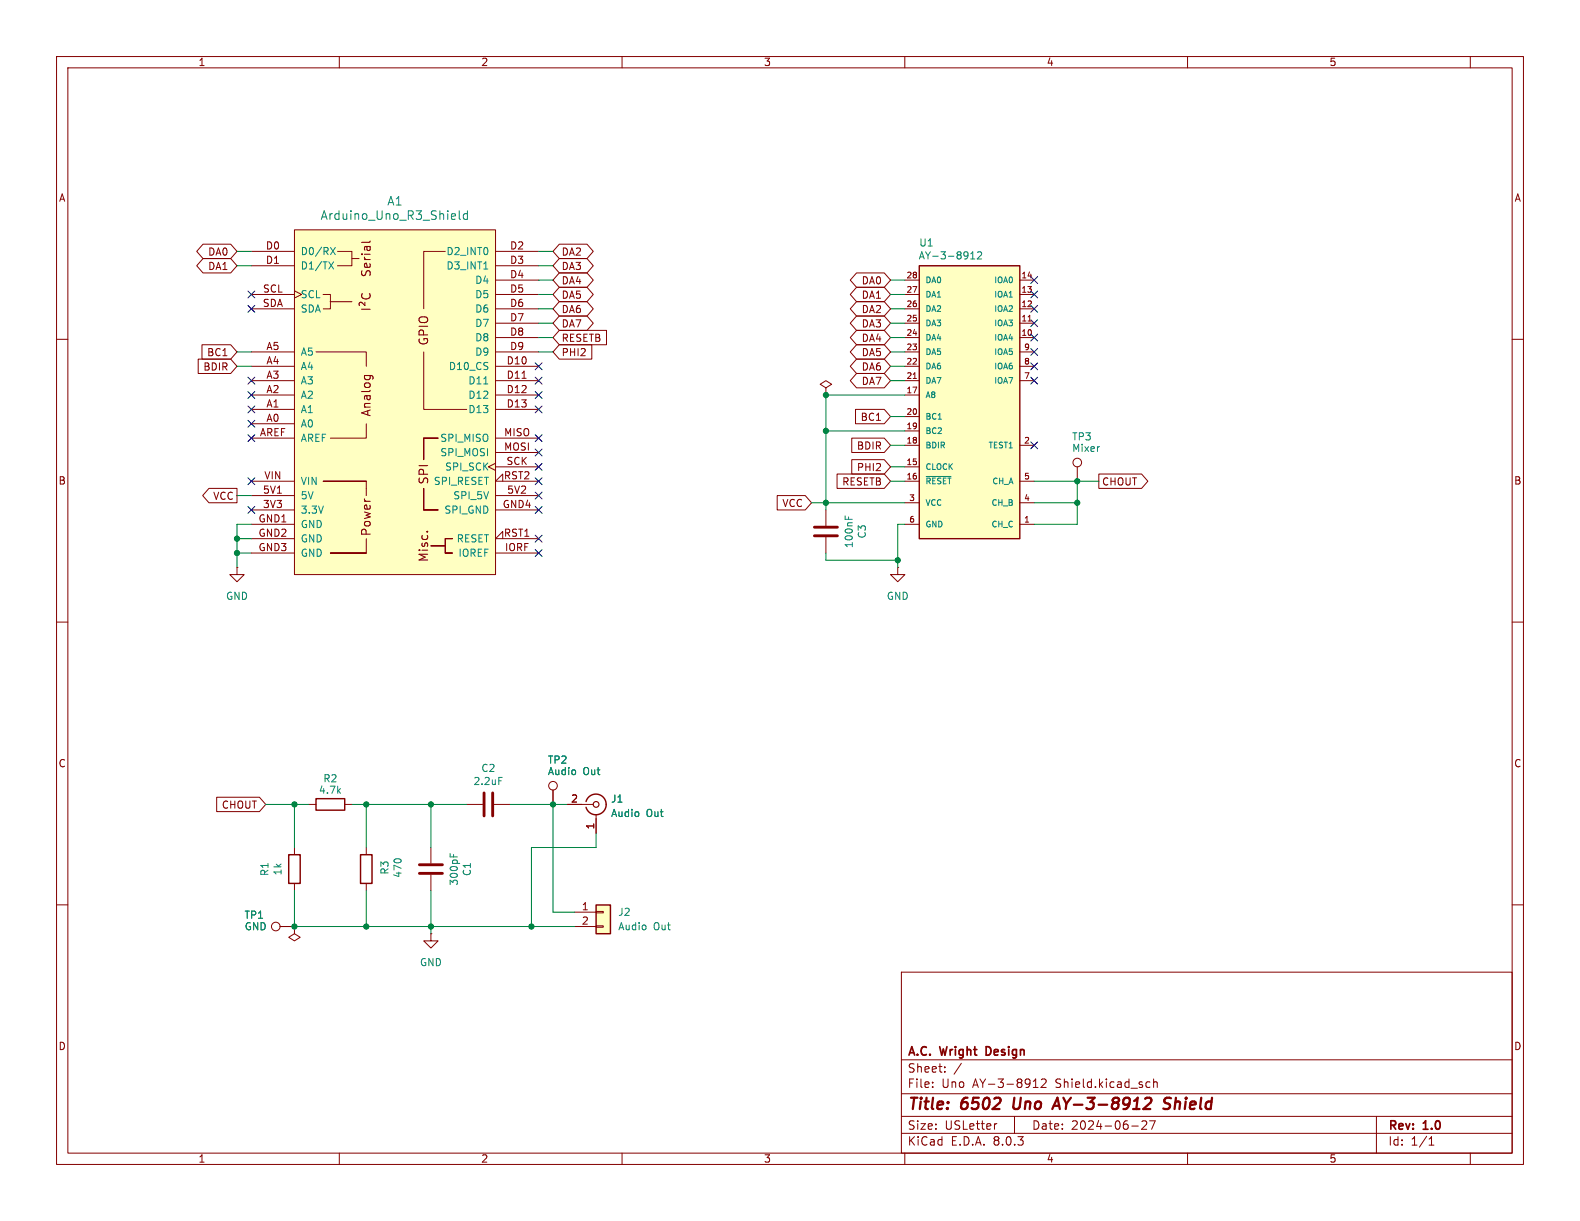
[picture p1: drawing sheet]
<svg xmlns="http://www.w3.org/2000/svg" width="279mm" height="216mm" viewBox="0 0 279 216" stroke-linecap="round" stroke-linejoin="round" font-family="sans-serif">
<g fill="none" stroke="#840000" stroke-width=".18">
<path d="M10 10h259.4v195.9h-259.4zM12 12h255.4v191.9h-255.4zM60 10v2M110 10v2M160 10v2M210 10v2M260 10v2M10 60h2M267.4 60h2M10 110h2M267.4 110h2M10 160h2"/>
<path d="M267.4 160h2M159.4 171.9h108v32h-108zM159.4 197.4h108M159.4 193.4h108M159.4 187.4h108M164.9 192.1v.2M164.9 191.4v.1M167.1 189.4v.2M167.1 188.7v.1M170 188l-1.3 1.9M176.3 198.7l-.3 .1M179.4 197.4v3"/>
<path d="M182.7 192.3h.9M182.7 191.2l.4-.4v1.5M184.1 190.9l.6-.1 .2 .1 .1 .3-.9 1.1h.9M200.1 199.1h1.2M201.9 198.3l.6-.1 .2 .1 .1 .3-.9 1.1h.9M202.9 191.3l.5 .1M203.3 198.2h1l-.7 1.5M203.4 192.2l-.5 .1M204 191.4l.2-.1 .4 .1v.9M204 190.8v1.5M243.4 197.4v6.5M60 203.9v2"/>
<path d="M110 203.9v2M159.4 200.4h108M160 203.9v2M210 203.9v2M252.7 202.5h.9M252.7 201.4l.4-.4v1.5M260 203.9v2"/>
</g>
<path d="M179.4 194.1l-.2 1.6 .3 .4M186.1 196.1l.9-2 .4 2M186.3 195.5h1M202.5 194.3l.3-.2h.5a.45 .45 0 0 1 .3 .6l-.1 .3-1.3 1.1h1.2M207.1 194.2a.85 .85 0 0 0-1.1 .1 .45 .45 0 0 0 .2 .8l.4 .1a.49 .49 0 0 1 .3 .5 .49 .49 0 0 1-.4 .4l-.8-.1" fill="none" stroke="#840000" stroke-width=".4"/>
<path d="M174.7 185.1h-.3v1.5h.3" fill="none" stroke="#840000" stroke-width=".3"/>
<path d="M162.6 47h17.7v48.3h-17.7z" fill="#ffffc2"/>
<path d="M162.6 47h17.7v48.3h-17.7zM103.6 141.7a1.82 1.82 0 0 1 2.8-.9 1.82 1.82 0 0 1 0 2.9 1.82 1.82 0 0 1-2.8-1" fill="none" stroke="#840000" stroke-width=".25"/>
<g fill="none" stroke="#840000" stroke-width=".18">
<path d="M160 59.7h2.6M160 57.2h2.6M160 54.6h2.6M160 52.1h2.6M160 49.5h2.6M180.3 59.7h2.6M180.3 57.2h2.6M180.3 54.6h2.6M180.3 52.1h2.6M180.3 49.5h2.6M181.8 56.8h.6M160 69.9h2.6"/>
<path d="M160 78.7h2.6M160 76.2h2.6M160 73.7h2.6M160 67.3h2.6M160 64.8h2.6M160 62.2h2.6M161.5 66.9h.6M180.3 78.7h2.6M180.3 67.3h2.6M180.3 64.8h2.6M180.3 62.2h2.6M160 82.6h2.6"/>
<path d="M160 85.1h2.6M160 88.9h2.6M160 92.7h2.6M180.3 85.1h2.6M180.3 88.9h2.6M180.3 92.7h2.6M190.5 82.6v2.5M158.7 100.3v1.3h1.3l-1.3 1.3-1.2-1.3h1.2M158.7 100.3h.1M97.8 139.7v2.5M100.3 142.2h4.6M105.4 144v3.3"/>
<circle cx="190.5" cy="81.8" r=".76"/>
<circle cx="97.8" cy="138.9" r=".76"/>
</g>
<path d="M171.7 45.8h.7M171.7 44.9l.3-.4v1.3M172.9 44.6l.4-.1 .3 .4-.8 .9h.8M163.8 84.3h4.4" fill="none" stroke="#008484" stroke-width=".18"/>
<circle cx="105.4" cy="142.2" r=".51" fill="none" stroke="#840000" stroke-width=".2"/>
<path d="M105.4 160h2.5v5.1h-2.5z" fill="#ffffc2"/>
<g fill="none" stroke="#840000" stroke-width=".18">
<path d="M146 68.6l1.1-.7-1.1-.6-1 .6 1 .7v1.3M146 69.9h.1M146 90.2v2.8M146 95v2.8M41.9 100.3v1.3h1.3l-1.3 1.3-1.3-1.3h1.3M41.9 100.3h.1M52.1 149.9v1.2M52.1 156.2v1.3M54.6 142.2h1.3M61 142.2h1.2M64.8 149.9v1.2M64.8 156.2v1.3"/>
<path d="M76.2 149.9v2.8M76.2 154.7v2.8M82.5 142.2h2.8M87.4 142.2h2.8M49.5 163.8h2.6M52.1 163.8v1.3l1 .6-1 .7-1-.7 1-.6M52.1 163.8h.1M76.2 165.1v1.3h1.3l-1.3 1.2-1.3-1.2h1.3M76.2 165.1h.1M101.6 161.3h3.8M101.6 163.8h3.8M105.4 163.7h1.3v.3h-1.3z"/>
<path d="M105.4 161.2h1.3v.2h-1.3z"/>
<circle cx="48.8" cy="163.8" r=".76"/>
</g>
<path d="M51.1 151.1h2v5.1h-2zM55.9 141.2h5.1v2.1h-5.1zM63.8 151.1h2v5.1h-2zM105.4 160h2.5v5.1h-2.5z" fill="none" stroke="#840000" stroke-width=".25"/>
<path d="M144 94.7h4.1M144 93.2h4.1M74.2 154.4h4M74.2 152.9h4M85.6 140.2v4.1M87.1 140.2v4.1" fill="none" stroke="#840000" stroke-width=".51"/>
<path d="M149.4 91.2v.6M150.1 91.4v.4M88.2 137.5h.6M79.6 150.9v.6M80.2 151.1v.4" fill="none" stroke="#008484" stroke-width=".18"/>
<path d="M52.1 40.6h35.5v61h-35.5z" fill="#ffffc2"/>
<g fill="none" stroke="#840000" stroke-width=".18">
<path d="M35.9 45.7h4.9l1.1 1.3-1.1 1.3h-4.9l-1.1-1.3zM35.9 43.2h4.9l1.1 1.3-1.1 1.2h-4.9l-1.1-1.2zM44.4 44.5h7.7M44.4 47h7.7M44.4 52.1h7.7M44.4 54.6h7.7M52.1 40.6h35.5v61h-35.5zM52.1 51.4l1.2 .7-1.2 .6M57.1 52.1h1.3v2.5h-1.3M58.4 53.3h3.8M59.7 44.5h2.5v2.5h-2.5M62.2 45.7h1.3"/>
<path d="M78.7 44.5h-3.8v10.1M87.6 44.5h7.6M87.6 47h7.6M87.6 49.5h7.6M87.6 52.1h7.6M87.6 54.6h7.6M87.6 57.2h7.6M87.6 59.7h7.6M98.9 48.3h4.9l1.1 1.2-1.1 1.3h-4.9l-1.1-1.3zM98.9 45.7h4.9l1.1 1.3-1.1 1.3h-4.9l-1.1-1.3zM98.9 50.8h4.9l1.1 1.3-1.1 1.2h-4.9l-1.1-1.2zM98.9 43.2h4.9l1.1 1.3-1.1 1.2h-4.9l-1.1-1.2z"/>
<path d="M98.9 55.9h4.9l1.1 1.3-1.1 1.2h-4.9l-1.1-1.2zM98.9 58.4h8.4v2.6h-8.4l-1.1-1.3zM98.9 53.3h4.9l1.1 1.3-1.1 1.3h-4.9l-1.1-1.3zM151.5 53.3h4.9l1.1 1.3-1.1 1.3h-4.9l-1.1-1.3zM151.5 48.3h4.9l1.1 1.2-1.1 1.3h-4.9l-1.1-1.3zM151.5 50.8h4.9l1.1 1.3-1.1 1.2h-4.9l-1.1-1.2zM151.5 55.9h4.9l1.1 1.3-1.1 1.2h-4.9l-1.1-1.2zM151.5 58.4h4.9l1.1 1.3-1.1 1.3h-4.9l-1.1-1.3zM35 63.5h5.8l1.1 1.3-1.1 1.2h-5.8zM35.7 61h5.1l1.1 1.2-1.1 1.3h-5.1zM44.4 74.9h7.7M44.4 72.4h7.7"/>
<path d="M44.4 69.9h7.7M44.4 67.3h7.7M44.4 64.8h7.7M44.4 62.2h7.7M44.4 77.5h7.7M55.9 62.2h8.9v2.6M64.8 74.9v2.6h-6.4M74.9 62.2v10.2h7.6M74.9 77.5v3.8zM74.9 77.5h2.6zM87.6 72.4h7.6M87.6 69.9h7.6"/>
<path d="M87.6 67.3h7.6M87.6 64.8h7.6M87.6 62.2h7.6M87.6 77.5h7.6M92.3 66.9h.7M98.9 61h5.8v2.5h-5.8l-1.1-1.3zM150.6 77.5h5.8l1.1 1.2-1.1 1.3h-5.8zM151.3 72.4h5.1l1.1 1.3-1.1 1.2h-5.1zM151.5 63.5h4.9l1.1 1.3-1.1 1.2h-4.9l-1.1-1.2zM151.5 61h4.9l1.1 1.2-1.1 1.3h-4.9l-1.1-1.3zM151.5 66h4.9l1.1 1.3-1.1 1.3h-4.9l-1.1-1.3zM36.9 86.4h5v2.5h-5l-1.1-1.3z"/>
<path d="M44.4 90.2h7.7M44.4 87.6h7.7M44.4 92.7h7.7M44.4 95.3h7.7M44.4 97.8h7.7M44.4 85.1h7.7M57.1 85.1h7.7zM58.4 97.8h6.4zM64.8 85.1v2.5M64.8 95.3v2.5M74.9 86.4v3.8zM74.9 90.2h2.6z"/>
<path d="M76.2 96.5h2.5zM78.7 95.3v2.5zM78.7 97.8h1.3zM78.7 95.3h1.3zM87.6 81.9l-1.2 .7 1.2 .6M87.6 90.2h7.6M87.6 87.6h7.6M87.6 97.8h7.6M87.6 80h7.6M87.6 82.6h7.6M88.9 95.3v-1.3l-1.3 1.3h7.6M88.9 85.1v-1.3l-1.3 1.3h7.6"/>
<path d="M137.4 87.6h5l1.1 1.3-1.1 1.3h-5zM148 83.8h8.4l1.1 1.3-1.1 1.3h-8.4zM150.6 81.3h5.8l1.1 1.3-1.1 1.2h-5.8zM194.3 83.8h7.6l1.1 1.3-1.1 1.3h-7.6zM97.8 139.7v2.5M38.3 141h7.6l1.1 1.2-1.1 1.3h-7.6zM100.3 142.2h2.6M105.4 144.8v2.5M49.5 163.8h2.6M52.1 163.8h.1"/>
</g>
<g fill="none" stroke="#840000" stroke-width=".19">
<path d="M63.9 54.7h1.6M63.9 45h.2M64 47.9l-.1 .5 .3 .3 .4-.1 .3-.7h.4l.2 .3-.1 .5M64.1 51.9a.61 .61 0 0 0 0 .8 .61 .61 0 0 0 .7 .2 .57 .57 0 0 0 .6-.3 .57 .57 0 0 0-.1-.7M64.4 45.5l.1 .3 .2 .1M64.4 45.9h1.1M64.4 45h1.1M64.5 53.4v.6l-.5-.5a.31 .31 0 0 0-.5 .2l.1 .3M64.8 43.6l.1 .5a.3 .3 0 0 0 .3 .2 .3 .3 0 0 0 .3-.2l-.1-.5M65.4 46.6l.1 .5-.3 .2-.7-.1v-.6h.3l.2 .7M65.5 43.6l-1 .1v.5M65.5 42.6l-.3 .3h-1.3"/>
<path d="M64.4 66.4h1.3l.3 .3M64.5 66.4l-.1 .4M65.4 66.4l.1 .4M75.5 94h.1"/>
</g>
<path d="M81.2 37.3v1.3l.2 .2M82.7 37.3v1.5M82.7 37.9l-.5-.1-.3 .3v.4l.2 .2h.6M58.1 46.3l.9 1.3M58.4 43.8l.9 1.2M59 46.3l-.9 1.3M59.3 43.8l-.9 1.2M85.5 47.6h.8M85.5 67.9h.8" fill="none" stroke="#008484" stroke-width=".18"/>
<g fill="none" stroke="#008400" stroke-width=".18">
<path d="M41.9 44.5h2.5M41.9 47h2.5M95.2 57.2h2.6M95.2 59.7h2.6M95.2 54.6h2.6M95.2 44.5h2.6M95.2 47h2.6M95.2 52.1h2.6M95.2 49.5h2.6M157.5 57.2h2.5M157.5 59.7h2.5M157.5 54.6h2.5"/>
<path d="M157.5 52.1h2.5M157.5 49.5h2.5M41.9 62.2h2.5M41.9 64.8h2.5M95.2 62.2h2.6M146 76.2h14M157.5 78.7h2.5M157.5 73.7h2.5M157.5 62.2h2.5M157.5 64.8h2.5M157.5 67.3h2.5M160 69.9h-14v20.3"/>
<path d="M41.9 95.3h2.5M41.9 97.8h2.5M41.9 87.6h2.5M44.4 92.7h-2.5v7.6M143.5 88.9h16.5M146 97.8v1.3h12.7M157.5 85.1h2.5M157.5 82.6h2.5M160 92.7h-1.3v7.6M182.9 88.9h7.6M182.9 85.1h11.4M190.5 85.1v7.6h-7.6"/>
<path d="M47 142.2h7.6M52.1 142.2v7.7M52.1 157.5v6.3h49.5M62.2 142.2h20.3M64.8 142.2v7.7M64.8 157.5v6.3M76.2 142.2v7.7M76.2 157.5v7.6M90.2 142.2h10.1M97.8 142.2v19.1h3.8M105.4 147.3v2.6h-11.4v13.9"/>
</g>
<g fill="none" stroke="#000084" stroke-width=".18">
<path d="M43.8 54l1.3 1.2M43.8 51.5l1.3 1.2M45.1 54l-1.3 1.2M45.1 51.5l-1.3 1.2M182.3 59.1l1.2 1.2M182.3 56.5l1.2 1.3M182.3 51.5l1.2 1.2M182.3 48.9l1.2 1.2M182.3 54l1.2 1.2M183.5 59.1l-1.2 1.2M183.5 56.5l-1.2 1.3M183.5 51.5l-1.2 1.2"/>
<path d="M183.5 48.9l-1.2 1.2M183.5 54l-1.2 1.2M43.8 71.8l1.3 1.2M43.8 76.9l1.3 1.2M43.8 74.3l1.3 1.2M43.8 69.2l1.3 1.3M43.8 66.7l1.3 1.2M45.1 71.8l-1.3 1.2M45.1 76.9l-1.3 1.2M45.1 74.3l-1.3 1.2M45.1 69.2l-1.3 1.3M45.1 66.7l-1.3 1.2"/>
<path d="M94.6 69.2l1.3 1.3M94.6 76.9l1.3 1.2M94.6 71.8l1.3 1.2M94.6 66.7l1.3 1.2M94.6 64.2l1.3 1.2M94.6 79.4l1.3 1.2M95.9 69.2l-1.3 1.3M95.9 76.9l-1.3 1.2M95.9 71.8l-1.3 1.2M95.9 66.7l-1.3 1.2M95.9 64.2l-1.3 1.2M95.9 79.4l-1.3 1.2"/>
<path d="M182.3 78.1l1.2 1.2M182.3 66.7l1.2 1.2M182.3 64.2l1.2 1.2M182.3 61.6l1.2 1.2M183.5 78.1l-1.2 1.2M183.5 66.7l-1.2 1.2M183.5 64.2l-1.2 1.2M183.5 61.6l-1.2 1.2M43.8 84.5l1.3 1.2M43.8 89.6l1.3 1.2M45.1 84.5l-1.3 1.2M45.1 89.6l-1.3 1.2"/>
<path d="M94.6 97.2l1.3 1.2M94.6 87l1.3 1.2M94.6 94.6l1.3 1.3M94.6 81.9l1.3 1.3M94.6 89.6l1.3 1.2M94.6 84.5l1.3 1.2M95.9 97.2l-1.3 1.2M95.9 87l-1.3 1.2M95.9 94.6l-1.3 1.3M95.9 81.9l-1.3 1.3M95.9 89.6l-1.3 1.2M95.9 84.5l-1.3 1.2"/>
</g>
<g fill="#008400" stroke="#008400" stroke-width=".18">
<circle cx="41.9" cy="95.3" r=".46"/>
<circle cx="146" cy="88.9" r=".46"/>
<circle cx="146" cy="76.2" r=".46"/>
<circle cx="146" cy="69.9" r=".46"/>
<circle cx="64.8" cy="142.2" r=".46"/>
<circle cx="41.9" cy="97.8" r=".46"/>
<circle cx="52.1" cy="142.2" r=".46"/>
<circle cx="76.2" cy="142.2" r=".46"/>
<circle cx="97.8" cy="142.2" r=".46"/>
<circle cx="94" cy="163.8" r=".46"/>
<circle cx="64.8" cy="163.8" r=".46"/>
<circle cx="52.1" cy="163.8" r=".46"/>
<circle cx="76.2" cy="163.8" r=".46"/>
<circle cx="158.7" cy="99.1" r=".46"/>
<circle cx="190.5" cy="85.1" r=".46"/>
<circle cx="190.5" cy="88.9" r=".46"/>
</g>
<g font-size="2.8" fill="#840000">
<text x="160.4" y="196.8">Title:</text>
<text x="170.1" y="196.8">6502</text>
<text x="180" y="196.8">Uno</text>
<text x="188" y="196.8">AY-3-8912</text>
<text x="208.3" y="196.8">Shield</text>
</g>
<g font-size="2.1" fill="#008484">
<text x="56.6" y="39.1">Arduino_Uno_R3_Shield</text>
<text x="68.4" y="36.6">A1</text>
</g>
<g font-size="2.1" fill="#840000">
<text x="76" y="61.2" transform="rotate(-90 76 61.2)">GPIO</text>
<text x="65.8" y="73.8" transform="rotate(-90 65.8 73.8)">Analog</text>
<text x="76" y="85.8" transform="rotate(-90 76 85.8)">SPI</text>
<text x="65.8" y="94.9" transform="rotate(-90 65.8 94.9)">Power</text>
<text x="76" y="99.5" transform="rotate(-90 76 99.5)">Misc.</text>
<text x="160.4" y="189.9">Sheet:</text>
<text x="160.4" y="187.1">A.C.</text>
<text x="166.4" y="187.1">Wright</text>
<text x="175" y="187.1">Design</text>
<text x="160.4" y="192.6">File:</text>
<text x="166.5" y="192.6">Uno</text>
<text x="172.1" y="192.6">AY-3-8912</text>
<text x="186.8" y="192.6">Shield.kicad_sch</text>
<text x="160.4" y="202.8">KiCad</text>
<text x="160.4" y="200">Size:</text>
<text x="167.1" y="200">USLetter</text>
<text x="168.1" y="202.8">E.D.A.</text>
<text x="175.7" y="202.8">8.0.3</text>
<text x="182.4" y="200">Date:</text>
<text x="189.4" y="200">2024-06-27</text>
<text x="245.4" y="200.2">Rev:</text>
<text x="245.4" y="202.8">Id:</text>
<text x="249.5" y="202.8">1/1</text>
<text x="251.8" y="200.2">1.0</text>
</g>
<g font-size="1.8" fill="#840000">
<text x="35" y="11.9">1</text>
<text x="85" y="11.9">2</text>
<text x="135" y="11.9">3</text>
<text x="185" y="11.9">4</text>
<text x="235" y="11.9">5</text>
<text x="10.3" y="35.9">A</text>
<text x="267.7" y="35.9">A</text>
<text x="36.7" y="47.9">DA1</text>
<text x="36.7" y="45.4">DA0</text>
<text x="46.9" y="44.2">D0</text>
<text x="46.9" y="46.7">D1</text>
<text x="90.1" y="44.2">D2</text>
<text x="90.1" y="46.7">D3</text>
<text x="99.2" y="47.9">DA3</text>
<text x="99.2" y="45.4">DA2</text>
<text x="46.4" y="51.8">SCL</text>
<text x="90.1" y="49.3">D4</text>
<text x="90.1" y="51.8">D5</text>
<text x="99.2" y="50.5">DA4</text>
<text x="99.2" y="53">DA5</text>
<text x="152.3" y="50.5">DA0</text>
<text x="152.3" y="53">DA1</text>
<text x="46.4" y="54.4">SDA</text>
<text x="90.1" y="54.4">D6</text>
<text x="90.1" y="56.9">D7</text>
<text x="90.1" y="59.4">D8</text>
<text x="99.2" y="58.1">DA7</text>
<text x="99.2" y="55.6">DA6</text>
<text x="152.3" y="55.6">DA2</text>
<text x="152.3" y="58.1">DA3</text>
<text x="35.9" y="65.7">BDIR</text>
<text x="36.5" y="63.2">BC1</text>
<text x="47" y="64.5">A4</text>
<text x="47" y="62">A5</text>
<text x="89.5" y="64.5">D10</text>
<text x="90.1" y="62">D9</text>
<text x="99.2" y="60.6">RESETB</text>
<text x="99.2" y="63.2">PHI2</text>
<text x="152.3" y="65.7">DA6</text>
<text x="152.3" y="63.2">DA5</text>
<text x="152.3" y="60.6">DA4</text>
<text x="47" y="69.6">A2</text>
<text x="47" y="67.1">A3</text>
<text x="89.5" y="67.1">D11</text>
<text x="89.5" y="69.6">D12</text>
<text x="152.3" y="68.3">DA7</text>
<text x="45.9" y="77.2">AREF</text>
<text x="47" y="74.7">A0</text>
<text x="47" y="72.1">A1</text>
<text x="89" y="77.2">MISO</text>
<text x="89.5" y="72.1">D13</text>
<text x="152.1" y="74.6">BC1</text>
<text x="89" y="79.8">MOSI</text>
<text x="89.5" y="82.3">SCK</text>
<text x="151.4" y="79.7">BDIR</text>
<text x="151.4" y="83.5">PHI2</text>
<text x="10.3" y="85.9">B</text>
<text x="37.6" y="88.6">VCC</text>
<text x="46.4" y="89.9">3V3</text>
<text x="46.4" y="87.4">5V1</text>
<text x="46.6" y="84.8">VIN</text>
<text x="88.8" y="89.9">GND4</text>
<text x="89" y="84.8">RST2</text>
<text x="89.6" y="87.4">5V2</text>
<text x="138.2" y="89.9">VCC</text>
<text x="148.8" y="86">RESETB</text>
<text x="194.8" y="86">CHOUT</text>
<text x="267.7" y="85.9">B</text>
<text x="45.6" y="92.5">GND1</text>
<text x="45.6" y="95">GND2</text>
<text x="89" y="95">RST1</text>
<text x="45.6" y="97.5">GND3</text>
<text x="89.2" y="97.5">IORF</text>
<text x="10.3" y="135.9">C</text>
<text x="267.7" y="135.9">C</text>
<text x="39.1" y="143.2">CHOUT</text>
<text x="100.9" y="142">2</text>
<text x="105.2" y="146.8" transform="rotate(-90 105.2 146.8)">1</text>
<text x="102.8" y="161">1</text>
<text x="102.8" y="163.6">2</text>
<text x="10.3" y="185.9">D</text>
<text x="267.7" y="185.9">D</text>
<text x="35" y="205.8">1</text>
<text x="85" y="205.8">2</text>
<text x="135" y="205.8">3</text>
<text x="185" y="205.8">4</text>
<text x="235" y="205.8">5</text>
</g>
<g font-size="1.8" fill="#008484">
<text x="53.1" y="45.3">D0/RX</text>
<text x="53.1" y="47.9">D1/TX</text>
<text x="78.9" y="45.3">D2_INT0</text>
<text x="78.9" y="47.9">D3_INT1</text>
<text x="162.4" y="46.1">AY-3-8912</text>
<text x="162.5" y="43.8">U1</text>
<text x="53.1" y="52.9">SCL</text>
<text x="83.9" y="50.4">D4</text>
<text x="83.9" y="52.9">D5</text>
<text x="53.1" y="55.5">SDA</text>
<text x="83.9" y="55.5">D6</text>
<text x="83.9" y="58">D7</text>
<text x="53.1" y="65.6">A4</text>
<text x="53.1" y="63.1">A5</text>
<text x="79.3" y="65.6">D10_CS</text>
<text x="83.9" y="60.6">D8</text>
<text x="83.9" y="63.1">D9</text>
<text x="53.1" y="70.7">A2</text>
<text x="53.1" y="68.2">A3</text>
<text x="82.7" y="68.2">D11</text>
<text x="82.7" y="70.7">D12</text>
<text x="53.1" y="75.8">A0</text>
<text x="53.1" y="73.3">A1</text>
<text x="82.7" y="73.3">D13</text>
<text x="53.1" y="78.3">AREF</text>
<text x="77.8" y="78.3">SPI_MISO</text>
<text x="77.8" y="80.9">SPI_MOSI</text>
<text x="78.6" y="83.4">SPI_SCK</text>
<text x="189.5" y="78.1">TP3</text>
<text x="189.5" y="80.1">Mixer</text>
<text x="53.1" y="88.5">5V</text>
<text x="53.1" y="86">VIN</text>
<text x="76.6" y="86">SPI_RESET</text>
<text x="80.1" y="88.5">SPI_5V</text>
<text x="53.1" y="91">3.3V</text>
<text x="53.1" y="93.6">GND</text>
<text x="78.5" y="91">SPI_GND</text>
<text x="153.3" y="95.3" transform="rotate(-90 153.3 95.3)">C3</text>
<text x="53.1" y="96.1">GND</text>
<text x="53.1" y="98.7">GND</text>
<text x="80.7" y="96.1">RESET</text>
<text x="81" y="98.7">IOREF</text>
<text x="151" y="97" transform="rotate(-90 151 97)">100nF</text>
<text x="39.9" y="106.3">GND</text>
<text x="156.7" y="106.3">GND</text>
<text x="85" y="136.7">C2</text>
<text x="96.8" y="135.2">TP2</text>
<text x="96.8" y="137.3">Audio</text>
<text x="103.1" y="137.3">Out</text>
<text x="56.3" y="140.6">4.7k</text>
<text x="57.1" y="138.5">R2</text>
<text x="83.6" y="139">2.2uF</text>
<text x="108" y="142.1">J1</text>
<text x="108" y="144.7">Audio</text>
<text x="114.3" y="144.7">Out</text>
<text x="47.7" y="155" transform="rotate(-90 47.7 155)">R1</text>
<text x="50" y="154.9" transform="rotate(-90 50 154.9)">1k</text>
<text x="68.9" y="154.8" transform="rotate(-90 68.9 154.8)">R3</text>
<text x="71.2" y="155.3" transform="rotate(-90 71.2 155.3)">470</text>
<text x="83.5" y="155" transform="rotate(-90 83.5 155)">C1</text>
<text x="81.2" y="156.7" transform="rotate(-90 81.2 156.7)">300pF</text>
<text x="43.1" y="162.7">TP1</text>
<text x="43.2" y="164.7">GND</text>
<text x="109.2" y="162.2">J2</text>
<text x="109.2" y="164.7">Audio</text>
<text x="115.5" y="164.7">Out</text>
<text x="74.2" y="171">GND</text>
</g>
<g font-size="1.4" fill="#840000">
<text x="160.2" y="51.8">27</text>
<text x="160.2" y="49.3">28</text>
<text x="180.5" y="51.8">13</text>
<text x="180.5" y="49.3">14</text>
<text x="160.2" y="59.4">24</text>
<text x="160.2" y="56.9">25</text>
<text x="160.2" y="54.4">26</text>
<text x="180.5" y="59.4">10</text>
<text x="180.5" y="56.9">11</text>
<text x="180.5" y="54.4">12</text>
<text x="160.2" y="64.5">22</text>
<text x="160.2" y="62">23</text>
<text x="181" y="64.5">8</text>
<text x="181" y="62">9</text>
<text x="160.2" y="69.6">17</text>
<text x="160.2" y="67.1">21</text>
<text x="181" y="67.1">7</text>
<text x="160.2" y="75.9">19</text>
<text x="160.2" y="73.4">20</text>
<text x="160.2" y="82.3">15</text>
<text x="160.2" y="78.5">18</text>
<text x="181" y="78.5">2</text>
<text x="160.2" y="84.8">16</text>
<text x="160.7" y="88.6">3</text>
<text x="181" y="88.6">4</text>
<text x="181" y="84.8">5</text>
<text x="160.7" y="92.5">6</text>
<text x="181" y="92.5">1</text>
</g>
<g font-size="1.4" fill="#008484">
<text x="163.6" y="52.8">DA1</text>
<text x="163.6" y="50.3">DA0</text>
<text x="175.7" y="52.8">IOA1</text>
<text x="175.7" y="50.3">IOA0</text>
<text x="163.6" y="57.9">DA3</text>
<text x="163.6" y="55.3">DA2</text>
<text x="175.7" y="57.9">IOA3</text>
<text x="175.7" y="55.3">IOA2</text>
<text x="163.6" y="65.5">DA6</text>
<text x="163.6" y="63">DA5</text>
<text x="163.6" y="60.4">DA4</text>
<text x="175.7" y="60.4">IOA4</text>
<text x="175.7" y="65.5">IOA6</text>
<text x="175.7" y="63">IOA5</text>
<text x="163.6" y="70.6">A8</text>
<text x="163.6" y="68">DA7</text>
<text x="175.7" y="68">IOA7</text>
<text x="163.6" y="76.9">BC2</text>
<text x="163.6" y="74.4">BC1</text>
<text x="163.6" y="83.3">CLOCK</text>
<text x="163.6" y="79.5">BDIR</text>
<text x="174.7" y="79.5">TEST1</text>
<text x="163.6" y="85.8">~{RESET}</text>
<text x="163.6" y="89.6">VCC</text>
<text x="175.2" y="89.6">CH_B</text>
<text x="175.3" y="85.8">CH_A</text>
<text x="163.6" y="93.4">GND</text>
<text x="175.2" y="93.4">CH_C</text>
</g>
</svg>
